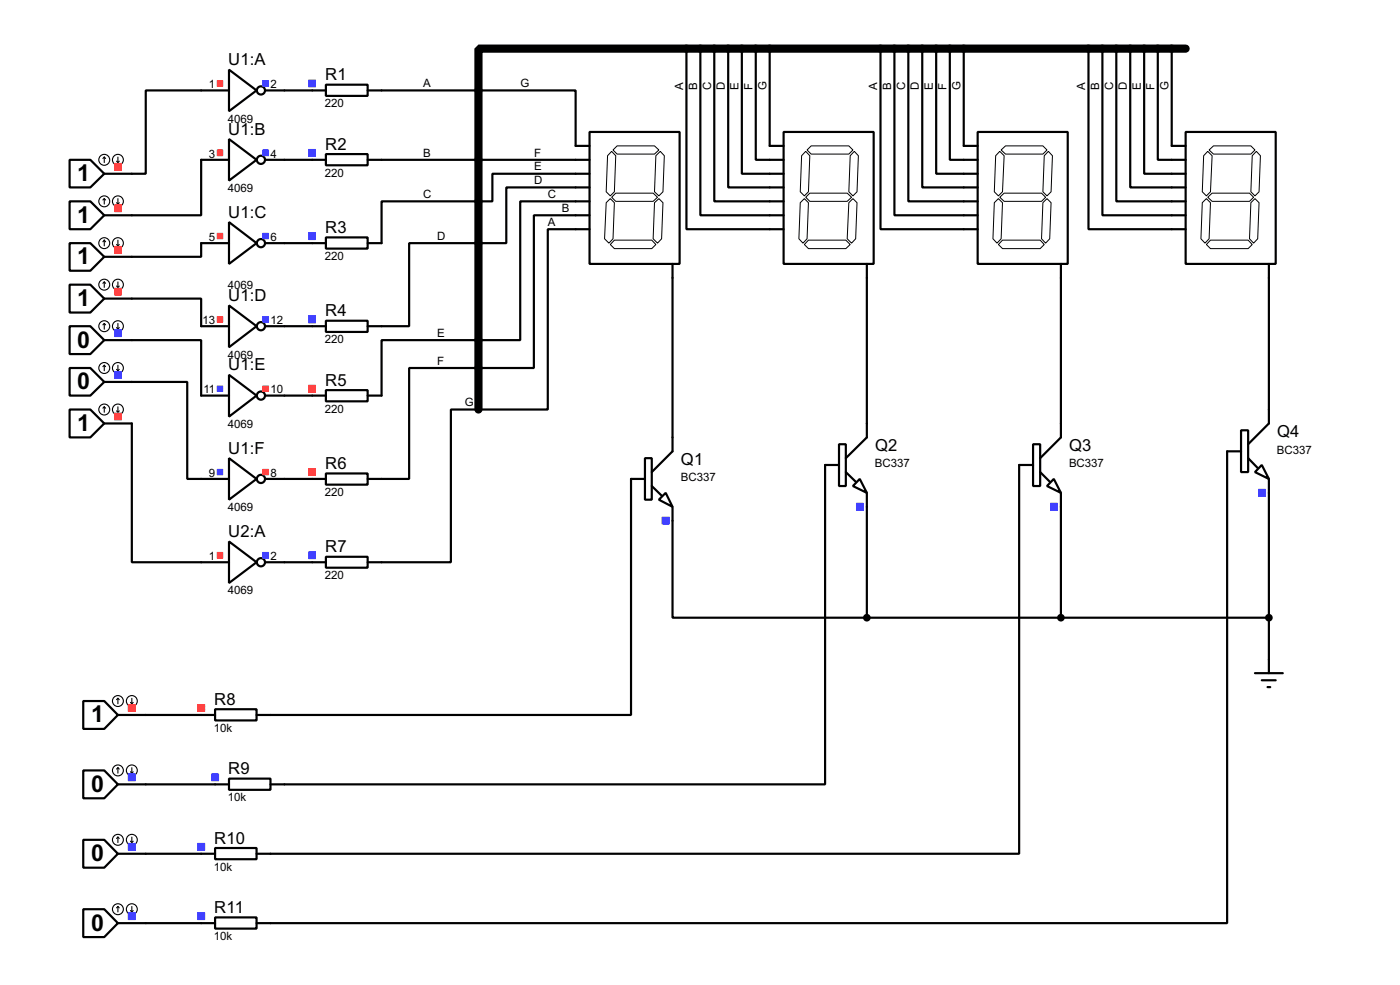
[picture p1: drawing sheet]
<svg xmlns="http://www.w3.org/2000/svg" width="256mm" height="180mm" viewBox="0 0 256 180" stroke-linecap="round" stroke-linejoin="round" font-family="sans-serif">
<path d="M217.2 8.9h-129.5v66.1" fill="none" stroke="#000" stroke-width="1.5"/>
<g fill="none" stroke="#000" stroke-width=".4">
<path d="M42 12.8l5 3.8-5 3.8zM42 16.6h-15.3v15.2h-7.6M48.6 16.6h11.1M59.7 15.5h7.7v2.1h-7.7zM67.4 16.6h38.1v10.1h2.5M125.8 8.9v33.1h17.8M128.3 8.9v30.5h15.3M130.9 8.9v28h12.7M133.4 8.9v25.4h10.2M135.9 8.9v22.9h7.7M138.5 8.9v20.4h5.1M141 8.9v17.8h2.6"/>
<path d="M161.3 8.9v33.1h17.8M163.9 8.9v30.5h15.2M166.4 8.9v28h12.7M169 8.9v25.4h10.1M171.5 8.9v22.9h7.6M174 8.9v20.4h5.1M176.6 8.9v17.8h2.5M199.4 8.9v33.1h17.8M202 8.9v30.5h15.2M204.5 8.9v28h12.7M207.1 8.9v25.4h10.1M209.6 8.9v22.9h7.6"/>
<path d="M212.1 8.9v20.4h5.1M214.7 8.9v17.8h2.5M12.8 36.9h3.8l2.5 2.5-2.5 2.6h-3.8zM12.8 29.3h3.8l2.5 2.5-2.5 2.5h-3.8zM42 25.5l5 3.8-5 3.8zM42 29.3h-5.1v10.1h-17.8M48.6 29.3h11.1M59.7 28.2h7.7v2.1h-7.7zM67.4 29.3h40.6M108 24.2h16.5v24.1h-16.5zM108 31.8h-17.8v5.1h-20.3v7.6h-2.5M108 34.3h-15.2v10.2h-17.8v15.2h-7.6"/>
<path d="M108 36.9h-12.7v25.4h-25.4v10.1h-2.5M108 39.4h-10.2v28h-22.8v20.3h-7.6M143.6 24.2h16.5v24.1h-16.5zM179.1 24.2h16.5v24.1h-16.5zM217.2 24.2h16.5v24.1h-16.5zM12.8 59.7h3.8l2.5 2.6-2.5 2.5h-3.8zM12.8 52.1h3.8l2.5 2.6-2.5 2.5h-3.8zM12.8 44.5h3.8l2.5 2.5-2.5 2.6h-3.8zM19.1 54.7h17.8v5h5.1M42 40.7l5 3.8-5 3.8zM42 55.9l5 3.8-5 3.9zM42 44.5h-5.1v2.5h-17.8"/>
<path d="M48.6 44.5h11.1M48.6 59.7h11.1M59.7 43.5h7.7v2h-7.7zM59.7 58.7h7.7v2.1h-7.7zM108 42h-7.6v33h-17.8v27.9h-15.2M123.2 48.3v34.3l-3.8 3.8M158.8 48.3v31.8l-3.8 3.8M194.4 48.3v31.8l-3.8 3.8M232.5 48.3v29.2l-3.8 3.8M12.8 75h3.8l2.5 2.5-2.5 2.6h-3.8zM12.8 67.4h3.8l2.5 2.5-2.5 2.5h-3.8zM19.1 62.3h17.8v10.1h5.1"/>
<path d="M19.1 69.9h15.2v17.8h7.7M19.1 77.5h5.1v25.4h17.8M42 68.6l5 3.8-5 3.9zM48.6 72.4h11.1M59.7 71.4h7.7v2.1h-7.7zM227.4 78.8h1.3v7.6h-1.3zM42 83.9l5 3.8-5 3.8zM42 99.1l5 3.8-5 3.8zM48.6 87.7h11.1M59.7 86.7h7.7v2h-7.7zM118.2 83.9h1.2v7.6h-1.2zM118.2 87.7h-2.6v43.2h-68.6"/>
<path d="M119.4 89l1.8 1.7M120.7 91.5l1.3-1.3 1.2 2.6zM123.2 92.8v20.3h35.6M153.7 81.3h1.3v7.7h-1.3zM153.7 85.1h-2.5v58.5h-101.6M155 86.4l1.8 1.8M157.5 87.7l1.3 2.5-2.5-1.2zM158.8 90.2v22.9M189.3 81.3h1.3v7.7h-1.3zM189.3 85.1h-2.6v71.2h-139.7M190.6 86.4l1.7 1.8M193.1 87.7l1.3 2.5-2.6-1.2z"/>
<path d="M194.4 90.2v22.9M227.4 82.6h-2.6v86.4h-177.8M228.7 83.9l1.7 1.8M231.2 85.1l1.3 2.6-2.6-1.3zM232.5 87.7v35.5M48.6 102.9h11.1M59.7 101.9h7.7v2h-7.7zM158.8 113.1h73.7M15.3 128.3h3.8l2.5 2.6-2.5 2.5h-3.8zM21.6 130.9h17.8M39.4 129.8h7.6v2.1h-7.6zM229.9 123.2h5.1"/>
<path d="M231.2 124.5h2.5M232.2 125.8h.5M15.3 141h3.8l2.5 2.6-2.5 2.5h-3.8zM15.3 153.7h3.8l2.5 2.6-2.5 2.5h-3.8zM21.6 143.6h20.4M21.6 156.3h17.8M39.4 155.2h7.6v2.1h-7.6zM42 142.5h7.6v2.1h-7.6zM15.3 166.4h3.8l2.5 2.6-2.5 2.5h-3.8zM21.6 169h17.8M39.4 167.9h7.6v2.1h-7.6z"/>
<circle cx="47.8" cy="16.6" r=".75"/>
<circle cx="47.8" cy="29.3" r=".75"/>
<circle cx="47.8" cy="59.7" r=".75"/>
<circle cx="47.8" cy="44.5" r=".75"/>
<circle cx="47.8" cy="72.4" r=".75"/>
<circle cx="47.8" cy="87.7" r=".75"/>
<circle cx="47.8" cy="102.9" r=".75"/>
</g>
<g fill="none" stroke="#000" stroke-width=".2">
<path d="M19.1 28.8v1M19.1 36.4v1M19.1 36.4l-.2 .2M19.1 36.4l.3 .2M19.1 28.8l-.2 .2M19.1 28.8l.3 .2M21.4 37.1l.2 .3M21.4 29.5l.2 .3M21.6 28.8v1M21.6 36.4v1M21.9 37.1l-.3 .3M21.9 29.5l-.3 .3"/>
<path d="M19.1 44v1M19.1 51.6v1M19.1 59.2v1.1M19.1 59.2l-.2 .3M19.1 59.2l.3 .3M19.1 51.6l-.2 .3M19.1 51.6l.3 .3M19.1 44l-.2 .3M19.1 44l.3 .3M21.4 60l.2 .3M21.4 52.4l.2 .2M21.4 44.8l.2 .2"/>
<path d="M21.6 44v1M21.6 51.6v1M21.6 59.2v1.1M21.9 60l-.3 .3M21.9 52.4l-.3 .2M21.9 44.8l-.3 .2M19.1 74.5l-.2 .2M19.1 74.5l.3 .2M19.1 66.9v1M19.1 74.5v1M19.1 66.9l-.2 .2M19.1 66.9l.3 .2"/>
<path d="M21.4 75.2l.2 .3M21.4 67.6l.2 .3M21.6 66.9v1M21.6 74.5v1M21.9 75.2l-.3 .3M21.9 67.6l-.3 .3M21.6 127.8v1M21.6 127.8l-.2 .3M21.6 127.8l.3 .3M23.9 128.6l.3 .2M24.2 127.8v1M24.4 128.6l-.2 .2"/>
<path d="M21.6 140.5v1M21.6 153.2v1M21.6 140.5l-.2 .3M21.6 140.5l.3 .3M21.6 153.2l-.2 .3M21.6 153.2l.3 .3M23.9 141.3l.3 .2M23.9 154l.3 .2M24.2 140.5v1M24.2 153.2v1M24.4 141.3l-.2 .2M24.4 154l-.2 .2"/>
<path d="M21.6 165.9v1M21.6 165.9l-.2 .3M21.6 165.9l.3 .3M23.9 166.7l.3 .2M24.2 165.9v1M24.4 166.7l-.2 .2"/>
<circle cx="19.1" cy="36.9" r="1"/>
<circle cx="19.1" cy="29.3" r="1"/>
<circle cx="21.6" cy="36.9" r="1"/>
<circle cx="21.6" cy="29.3" r="1"/>
<circle cx="19.1" cy="44.5" r="1"/>
<circle cx="19.1" cy="52.1" r="1"/>
<circle cx="19.1" cy="59.7" r="1"/>
<circle cx="21.6" cy="44.5" r="1"/>
<circle cx="21.6" cy="52.1" r="1"/>
<circle cx="21.6" cy="59.7" r="1"/>
<circle cx="19.1" cy="67.4" r="1"/>
<circle cx="19.1" cy="75" r="1"/>
<circle cx="21.6" cy="67.4" r="1"/>
<circle cx="21.6" cy="75" r="1"/>
<circle cx="21.6" cy="128.3" r="1"/>
<circle cx="24.1" cy="128.3" r="1"/>
<circle cx="21.6" cy="153.7" r="1"/>
<circle cx="21.6" cy="141" r="1"/>
<circle cx="24.1" cy="141" r="1"/>
<circle cx="24.1" cy="153.7" r="1"/>
<circle cx="21.6" cy="166.4" r="1"/>
<circle cx="24.1" cy="166.4" r="1"/>
</g>
<g fill="none" stroke="#ff4040" stroke-width=".18">
<path d="M39.8 14.8h1M39.8 14.9h1M39.8 15h1M39.8 15.1h1M39.8 15.2h1M39.8 15.3h1M39.8 15.4h1M39.8 15.5h1M39.8 15.6h1M39.8 15.7h1M39.8 15.8h1M21 37.5h1.3"/>
<path d="M21 37.6h1.3M21 37.7h1.3M21 37.8h1.3M21 37.9h1.3M21 38h1.3M21 38.1h1.3M21 38.2h1.3M21 38.3h1.3M21 38.4h1.3M21 38.5h1.3M21 38.6h1.3M21 38.7h1.3"/>
<path d="M21 38.8h1.3M21 29.9h1.3M21 30h1.3M21 30.1h1.3M21 30.2h1.3M21 30.3h1.3M21 30.4h1.3M21 30.5h1.3M21 30.6h1.3M21 30.7h1.3M21 30.8h1.3M21 30.9h1.3"/>
<path d="M21 31h1.3M21 31.1h1.3M21 31.2h1.3M39.8 27.5h1M39.8 27.6h1M39.8 27.7h1M39.8 27.8h1M39.8 27.9h1M39.8 28h1M39.8 28.1h1M39.8 28.2h1M39.8 28.3h1"/>
<path d="M39.8 28.4h1M39.8 28.5h1M21 52.8h1.3M21 52.9h1.3M21 53h1.3M21 53.1h1.3M21 53.2h1.3M21 53.3h1.3M21 53.4h1.3M21 53.5h1.3M21 53.6h1.3M21 53.7h1.3"/>
<path d="M21 53.8h1.3M21 53.9h1.3M21 54h1.3M21 45.1h1.3M21 45.2h1.3M21 45.3h1.3M21 45.4h1.3M21 45.5h1.3M21 45.6h1.3M21 45.7h1.3M21 45.8h1.3M21 45.9h1.3"/>
<path d="M21 46h1.3M21 46.1h1.3M21 46.2h1.3M21 46.3h1.3M21 46.4h1.3M39.8 42.7h1M39.8 42.8h1M39.8 42.9h1M39.8 43h1M39.8 43.1h1M39.8 43.2h1M39.8 43.3h1"/>
<path d="M39.8 43.4h1M39.8 43.5h1M39.8 43.6h1M39.8 43.7h1M39.8 58h1M39.8 58.1h1M39.8 58.2h1M39.8 58.3h1M39.8 58.4h1M39.8 58.5h1M39.8 58.6h1M39.8 58.7h1"/>
<path d="M39.8 58.8h1M39.8 58.9h1M39.8 59h1M21 75.6h1.3M21 75.7h1.3M21 75.8h1.3M21 75.9h1.3M21 76h1.3M21 76.1h1.3M21 76.2h1.3M21 76.3h1.3M21 76.4h1.3"/>
<path d="M21 76.5h1.3M21 76.6h1.3M21 76.7h1.3M21 76.8h1.3M21 76.9h1.3M48.2 70.7h1M48.2 70.8h1M48.2 70.9h1M48.2 71h1M48.2 71.1h1M48.2 71.2h1M48.2 71.3h1"/>
<path d="M48.2 71.4h1M48.2 71.5h1M48.2 71.6h1M48.2 71.7h1M56.6 70.7h1.2M56.6 70.8h1.2M56.6 70.9h1.2M56.6 71h1.2M56.6 71.1h1.2M56.6 71.2h1.2M56.6 71.3h1.2M56.6 71.4h1.2"/>
<path d="M56.6 71.5h1.2M56.6 71.6h1.2M56.6 71.7h1.2M56.6 70.5h1.2M56.6 70.6h1.2M56.6 71.8h1.2M48.2 85.9h1M48.2 86h1M48.2 86.1h1M48.2 86.2h1M48.2 86.3h1M48.2 86.4h1"/>
<path d="M48.2 86.5h1M48.2 86.6h1M48.2 86.7h1M48.2 86.8h1M48.2 86.9h1M56.6 85.9h1.2M56.6 86h1.2M56.6 86.1h1.2M56.6 86.2h1.2M56.6 86.3h1.2M56.6 86.4h1.2M56.6 86.5h1.2"/>
<path d="M56.6 86.6h1.2M56.6 86.7h1.2M56.6 86.8h1.2M56.6 86.9h1.2M56.6 85.8h1.2M56.6 87h1.2M39.8 101.1h1M39.8 101.2h1M39.8 101.3h1M39.8 101.4h1M39.8 101.5h1M39.8 101.6h1"/>
<path d="M39.8 101.7h1M39.8 101.8h1M39.8 101.9h1M39.8 102h1M39.8 102.1h1M39.8 102.2h1M23.5 129h1.3M23.5 129.1h1.3M23.5 129.2h1.3M23.5 129.3h1.3M23.5 129.4h1.3M23.5 129.5h1.3"/>
<path d="M23.5 129.6h1.3M23.5 129.7h1.3M23.5 129.8h1.3M23.5 129.9h1.3M23.5 130h1.3M23.5 130.1h1.3M23.5 130.2h1.3M36.2 129h1.3M36.2 129.1h1.3M36.2 129.2h1.3M36.2 129.3h1.3M36.2 129.4h1.3"/>
<path d="M36.2 129.5h1.3M36.2 129.6h1.3M36.2 129.7h1.3M36.2 129.8h1.3M36.2 129.9h1.3M36.2 130h1.3M36.2 130.1h1.3M36.2 130.2h1.3"/>
</g>
<g fill="none" stroke="#4040ff" stroke-width=".18">
<path d="M48.2 14.8h1M48.2 14.9h1M48.2 15h1M48.2 15.1h1M48.2 15.2h1M48.2 15.3h1M48.2 15.4h1M48.2 15.5h1M48.2 15.6h1M48.2 15.7h1M48.2 15.8h1M56.6 14.8h1.2"/>
<path d="M56.6 14.9h1.2M56.6 15h1.2M56.6 15.1h1.2M56.6 15.2h1.2M56.6 15.3h1.2M56.6 15.4h1.2M56.6 15.5h1.2M56.6 15.6h1.2M56.6 15.7h1.2M56.6 15.8h1.2M56.6 14.7h1.2M56.6 15.9h1.2"/>
<path d="M48.2 27.5h1M48.2 27.6h1M48.2 27.7h1M48.2 27.8h1M48.2 27.9h1M48.2 28h1M48.2 28.1h1M48.2 28.2h1M48.2 28.3h1M48.2 28.4h1M48.2 28.5h1M56.6 27.5h1.2"/>
<path d="M56.6 27.6h1.2M56.6 27.7h1.2M56.6 27.8h1.2M56.6 27.9h1.2M56.6 28h1.2M56.6 28.1h1.2M56.6 28.2h1.2M56.6 28.3h1.2M56.6 28.4h1.2M56.6 28.5h1.2M56.6 27.4h1.2M56.6 28.6h1.2"/>
<path d="M48.2 42.7h1M48.2 42.8h1M48.2 42.9h1M48.2 43h1M48.2 43.1h1M48.2 43.2h1M48.2 43.3h1M48.2 43.4h1M48.2 43.5h1M48.2 43.6h1M48.2 43.7h1M48.2 58h1"/>
<path d="M48.2 58.1h1M48.2 58.2h1M48.2 58.3h1M48.2 58.4h1M48.2 58.5h1M48.2 58.6h1M48.2 58.7h1M48.2 58.8h1M48.2 58.9h1M48.2 59h1M56.6 42.7h1.2M56.6 42.8h1.2"/>
<path d="M56.6 42.9h1.2M56.6 43h1.2M56.6 43.1h1.2M56.6 43.2h1.2M56.6 43.3h1.2M56.6 43.4h1.2M56.6 43.5h1.2M56.6 43.6h1.2M56.6 43.7h1.2M56.6 58h1.2M56.6 58.1h1.2M56.6 58.2h1.2"/>
<path d="M56.6 58.3h1.2M56.6 58.4h1.2M56.6 58.5h1.2M56.6 58.6h1.2M56.6 58.7h1.2M56.6 58.8h1.2M56.6 58.9h1.2M56.6 59h1.2M56.6 42.6h1.2M56.6 43.8h1.2M56.6 43.9h1.2M56.6 57.8h1.2"/>
<path d="M56.6 57.9h1.2M56.6 59.1h1.2M21 68h1.3M21 68.1h1.3M21 68.2h1.3M21 68.3h1.3M21 68.4h1.3M21 68.5h1.3M21 68.6h1.3M21 68.7h1.3M21 68.8h1.3M21 68.9h1.3"/>
<path d="M21 69h1.3M21 69.1h1.3M21 69.2h1.3M21 69.3h1.3M21 60.4h1.3M21 60.5h1.3M21 60.6h1.3M21 60.7h1.3M21 60.8h1.3M21 60.9h1.3M21 61h1.3M21 61.1h1.3"/>
<path d="M21 61.2h1.3M21 61.3h1.3M21 61.4h1.3M21 61.5h1.3M21 61.6h1.3M39.8 70.7h1M39.8 70.8h1M39.8 70.9h1M39.8 71h1M39.8 71.1h1M39.8 71.2h1M39.8 71.3h1"/>
<path d="M39.8 71.4h1M39.8 71.5h1M39.8 71.6h1M39.8 71.7h1M39.8 85.9h1M39.8 86h1M39.8 86.1h1M39.8 86.2h1M39.8 86.3h1M39.8 86.4h1M39.8 86.5h1M39.8 86.6h1"/>
<path d="M39.8 86.7h1M39.8 86.8h1M39.8 86.9h1M121.3 94.7h1.3M121.3 94.8h1.3M121.3 94.9h1.3M121.3 95h1.3M121.3 95.1h1.3M121.3 95.2h1.3M121.3 95.3h1.3M121.3 95.4h1.3M121.3 95.5h1.3"/>
<path d="M121.3 95.6h1.3M121.3 95.7h1.3M121.3 95.8h1.3M121.3 95.9h1.3M156.9 92.1h1.3M156.9 92.2h1.3M156.9 92.3h1.3M156.9 92.4h1.3M156.9 92.5h1.3M156.9 92.6h1.3M156.9 92.7h1.3M156.9 92.8h1.3"/>
<path d="M156.9 92.9h1.3M156.9 93h1.3M156.9 93.1h1.3M156.9 93.2h1.3M156.9 93.3h1.3M156.9 93.4h1.3M192.5 92.1h1.2M192.5 92.2h1.2M192.5 92.3h1.2M192.5 92.4h1.2M192.5 92.5h1.2M192.5 92.6h1.2"/>
<path d="M192.5 92.7h1.2M192.5 92.8h1.2M192.5 92.9h1.2M192.5 93h1.2M192.5 93.1h1.2M192.5 93.2h1.2M192.5 93.3h1.2M192.5 93.4h1.2M230.6 89.6h1.2M230.6 89.7h1.2M230.6 89.8h1.2M230.6 89.9h1.2"/>
<path d="M230.6 90h1.2M230.6 90.1h1.2M230.6 90.2h1.2M230.6 90.3h1.2M230.6 90.4h1.2M230.6 90.5h1.2M230.6 90.6h1.2M230.6 90.7h1.2M230.6 90.8h1.2M230.6 90.9h1.2M48.2 101.1h1M48.2 101.2h1"/>
<path d="M48.2 101.3h1M48.2 101.4h1M48.2 101.5h1M48.2 101.6h1M48.2 101.7h1M48.2 101.8h1M48.2 101.9h1M48.2 102h1M48.2 102.1h1M48.2 102.2h1M56.6 101.1h1.2M56.6 101.2h1.2"/>
<path d="M56.6 101.3h1.2M56.6 101.4h1.2M56.6 101.5h1.2M56.6 101.6h1.2M56.6 101.7h1.2M56.6 101.8h1.2M56.6 101.9h1.2M56.6 102h1.2M56.6 102.1h1.2M56.6 102.2h1.2M56.6 101h1.2M56.6 102.3h1.2"/>
<path d="M23.5 141.7h1.3M23.5 141.8h1.3M23.5 141.9h1.3M23.5 142h1.3M23.5 142.1h1.3M23.5 142.2h1.3M23.5 142.3h1.3M23.5 142.4h1.3M23.5 142.5h1.3M23.5 142.6h1.3M23.5 142.7h1.3M23.5 142.8h1.3"/>
<path d="M23.5 142.9h1.3M23.5 154.4h1.3M23.5 154.5h1.3M23.5 154.6h1.3M23.5 154.7h1.3M23.5 154.8h1.3M23.5 154.9h1.3M23.5 155h1.3M23.5 155.1h1.3M23.5 155.2h1.3M23.5 155.3h1.3M23.5 155.4h1.3"/>
<path d="M23.5 155.5h1.3M23.5 155.6h1.3M36.2 154.4h1.3M36.2 154.5h1.3M36.2 154.6h1.3M36.2 154.7h1.3M36.2 154.8h1.3M36.2 154.9h1.3M36.2 155h1.3M36.2 155.1h1.3M36.2 155.2h1.3M36.2 155.3h1.3"/>
<path d="M36.2 155.4h1.3M36.2 155.5h1.3M36.2 155.6h1.3M38.8 141.7h1.3M38.8 141.8h1.3M38.8 141.9h1.3M38.8 142h1.3M38.8 142.1h1.3M38.8 142.2h1.3M38.8 142.3h1.3M38.8 142.4h1.3M38.8 142.5h1.3"/>
<path d="M38.8 142.6h1.3M38.8 142.7h1.3M38.8 142.8h1.3M38.8 142.9h1.3M23.5 167.1h1.3M23.5 167.2h1.3M23.5 167.3h1.3M23.5 167.4h1.3M23.5 167.5h1.3M23.5 167.6h1.3M23.5 167.7h1.3M23.5 167.8h1.3"/>
<path d="M23.5 167.9h1.3M23.5 168h1.3M23.5 168.1h1.3M23.5 168.2h1.3M23.5 168.3h1.3M36.2 167.1h1.3M36.2 167.2h1.3M36.2 167.3h1.3M36.2 167.4h1.3M36.2 167.5h1.3M36.2 167.6h1.3M36.2 167.7h1.3"/>
<path d="M36.2 167.8h1.3M36.2 167.9h1.3M36.2 168h1.3M36.2 168.1h1.3M36.2 168.2h1.3M36.2 168.3h1.3"/>
</g>
<g fill="none" stroke="#000" stroke-width=".18">
<path d="M111.1 37.1l.7-.7 .8 .7-.3 6.6-.7 .8-.8-.8zM112.1 27.7l.7 .8-.2 6.6-.8 .8-.7-.8 .2-6.6zM112.1 36.1l.7-.7h6.9l.8 .7-.8 .8h-6.9zM113.1 26.7h6.8l.8 .8-.8 .7h-6.8l-.8-.7zM119.9 37.1l.8-.7 .8 .7-.3 6.6-.7 .8-.8-.8zM120.2 28.5l.8-.8 .7 .8-.2 6.6-.8 .8-.8-.8zM146.6 37.1l.8-.7 .7 .7-.2 6.6-.8 .8-.7-.8zM147.6 27.7l.8 .8-.3 6.6-.7 .8-.8-.8 .3-6.6zM147.6 36.1l.8-.7h6.8l.8 .7-.8 .8h-6.8zM147.9 27.5l.7-.8h6.9l.8 .8-.8 .7h-6.9zM155.5 37.1l.8-.7 .7 .7-.2 6.6-.8 .8-.8-.8zM156.5 27.7l.8 .8-.3 6.6-.7 .8-.8-.8 .3-6.6z"/>
<path d="M182.2 37.1l.7-.7 .8 .7-.3 6.6-.7 .8-.8-.8zM183.2 27.7l.8 .8-.3 6.6-.8 .8-.7-.8 .2-6.6zM183.2 36.1l.8-.7h6.8l.8 .7-.8 .8h-6.8zM183.4 27.5l.8-.8h6.9l.7 .8-.7 .7h-6.9zM191.1 37.1l.7-.7 .8 .7-.3 6.6-.7 .8-.8-.8zM192.1 27.7l.7 .8-.2 6.6-.8 .8-.7-.8 .2-6.6zM220.3 37.1l.7-.7 .8 .7-.3 6.6-.7 .8-.8-.8zM221.3 27.7l.8 .8-.3 6.6-.8 .8-.7-.8 .2-6.6zM221.3 36.1l.8-.7h6.8l.8 .7-.8 .8h-6.8zM221.5 27.5l.8-.8h6.9l.7 .8-.7 .7h-6.9zM229.2 37.1l.7-.7 .8 .7-.3 6.6-.7 .8-.8-.8zM230.2 27.7l.7 .8-.2 6.6-.8 .8-.7-.8 .2-6.6z"/>
<path d="M112.6 44h6.8l.8 .8-.8 .7h-6.8l-.8-.7zM148.1 44h6.9l.8 .8-.8 .7h-6.9l-.7-.7zM183.7 44h6.9l.7 .8-.7 .7h-6.9l-.8-.7zM221.8 44h6.9l.7 .8-.7 .7h-6.9l-.8-.7z"/>
</g>
<g fill="#000" stroke="#000" stroke-width=".4">
<circle cx="158.8" cy="113.1" r=".5"/>
<circle cx="194.3" cy="113.1" r=".5"/>
<circle cx="232.4" cy="113.1" r=".5"/>
</g>
<g font-size="4.8">
<text x="14.2" y="33.2">1</text>
<text x="14.2" y="40.7">1</text>
<text x="14.2" y="48.3">1</text>
<text x="14.2" y="56">1</text>
<text x="14.2" y="63.6">0</text>
<text x="14.2" y="71.3">0</text>
<text x="14.2" y="78.9">1</text>
<text x="16.7" y="132.2">1</text>
<text x="16.7" y="144.9">0</text>
<text x="16.7" y="157.6">0</text>
<text x="16.7" y="170.3">0</text>
</g>
<g font-size="3.4">
<text x="41.8" y="12">U1:A</text>
<text x="59.6" y="14.7">R1</text>
<text x="41.8" y="24.7">U1:B</text>
<text x="59.6" y="27.4">R2</text>
<text x="41.8" y="39.9">U1:C</text>
<text x="59.6" y="42.7">R3</text>
<text x="41.8" y="55.1">U1:D</text>
<text x="59.6" y="57.9">R4</text>
<text x="41.8" y="67.8">U1:E</text>
<text x="59.6" y="70.6">R5</text>
<text x="41.8" y="83.1">U1:F</text>
<text x="160.3" y="82.6">Q2</text>
<text x="195.9" y="82.6">Q3</text>
<text x="234" y="80.1">Q4</text>
<text x="59.6" y="85.9">R6</text>
<text x="124.8" y="85.2">Q1</text>
<text x="41.8" y="98.3">U2:A</text>
<text x="59.6" y="101.1">R7</text>
<text x="39.3" y="129">R8</text>
<text x="41.8" y="141.7">R9</text>
<text x="39.3" y="154.4">R10</text>
<text x="39.3" y="167.1">R11</text>
</g>
<g font-size="2.4">
<text x="38.3" y="16.2">1</text>
<text x="49.6" y="16.2">2</text>
<text x="77.5" y="15.9">A</text>
<text x="95.3" y="15.9">G</text>
<text x="125.2" y="16.5" transform="rotate(-90 125.2 16.5)">A</text>
<text x="127.7" y="16.5" transform="rotate(-90 127.7 16.5)">B</text>
<text x="130.3" y="16.5" transform="rotate(-90 130.3 16.5)">C</text>
<text x="132.8" y="16.5" transform="rotate(-90 132.8 16.5)">D</text>
<text x="135.3" y="16.5" transform="rotate(-90 135.3 16.5)">E</text>
<text x="137.9" y="16.5" transform="rotate(-90 137.9 16.5)">F</text>
<text x="140.4" y="16.5" transform="rotate(-90 140.4 16.5)">G</text>
<text x="160.7" y="16.5" transform="rotate(-90 160.7 16.5)">A</text>
<text x="163.3" y="16.5" transform="rotate(-90 163.3 16.5)">B</text>
<text x="165.8" y="16.5" transform="rotate(-90 165.8 16.5)">C</text>
<text x="168.4" y="16.5" transform="rotate(-90 168.4 16.5)">D</text>
<text x="170.9" y="16.5" transform="rotate(-90 170.9 16.5)">E</text>
<text x="173.4" y="16.5" transform="rotate(-90 173.4 16.5)">F</text>
<text x="176" y="16.5" transform="rotate(-90 176 16.5)">G</text>
<text x="198.8" y="16.5" transform="rotate(-90 198.8 16.5)">A</text>
<text x="201.4" y="16.5" transform="rotate(-90 201.4 16.5)">B</text>
<text x="203.9" y="16.5" transform="rotate(-90 203.9 16.5)">C</text>
<text x="206.5" y="16.5" transform="rotate(-90 206.5 16.5)">D</text>
<text x="209" y="16.5" transform="rotate(-90 209 16.5)">E</text>
<text x="211.5" y="16.5" transform="rotate(-90 211.5 16.5)">F</text>
<text x="214.1" y="16.5" transform="rotate(-90 214.1 16.5)">G</text>
<text x="41.8" y="22.4">4069</text>
<text x="59.5" y="19.7">220</text>
<text x="38.3" y="28.9">3</text>
<text x="49.6" y="28.9">4</text>
<text x="77.5" y="28.6">B</text>
<text x="97.8" y="28.6">F</text>
<text x="41.8" y="35.2">4069</text>
<text x="59.5" y="32.4">220</text>
<text x="97.8" y="31.2">E</text>
<text x="97.8" y="33.7">D</text>
<text x="77.5" y="36.3">C</text>
<text x="100.4" y="36.3">C</text>
<text x="100.4" y="41.3">A</text>
<text x="102.9" y="38.8">B</text>
<text x="38.3" y="44.1">5</text>
<text x="49.6" y="44.1">6</text>
<text x="59.5" y="47.6">220</text>
<text x="80.1" y="43.9">D</text>
<text x="41.8" y="52.9">4069</text>
<text x="37.1" y="59.3">13</text>
<text x="49.6" y="59.3">12</text>
<text x="41.8" y="65.6">4069</text>
<text x="59.5" y="62.8">220</text>
<text x="80.1" y="61.7">E</text>
<text x="37.3" y="72">11</text>
<text x="49.6" y="72">10</text>
<text x="80.1" y="66.7">F</text>
<text x="59.5" y="75.5">220</text>
<text x="85.1" y="74.4">G</text>
<text x="41.8" y="78.3">4069</text>
<text x="233.9" y="83">BC337</text>
<text x="38.3" y="87.3">9</text>
<text x="49.6" y="87.3">8</text>
<text x="124.7" y="88.1">BC337</text>
<text x="160.3" y="85.6">BC337</text>
<text x="195.8" y="85.6">BC337</text>
<text x="41.8" y="93.6">4069</text>
<text x="59.5" y="90.8">220</text>
<text x="38.3" y="102.5">1</text>
<text x="49.6" y="102.5">2</text>
<text x="59.5" y="106">220</text>
<text x="41.8" y="108.8">4069</text>
<text x="39.2" y="134">10k</text>
<text x="41.8" y="146.7">10k</text>
<text x="39.2" y="159.4">10k</text>
<text x="39.2" y="172.1">10k</text>
</g>
</svg>
